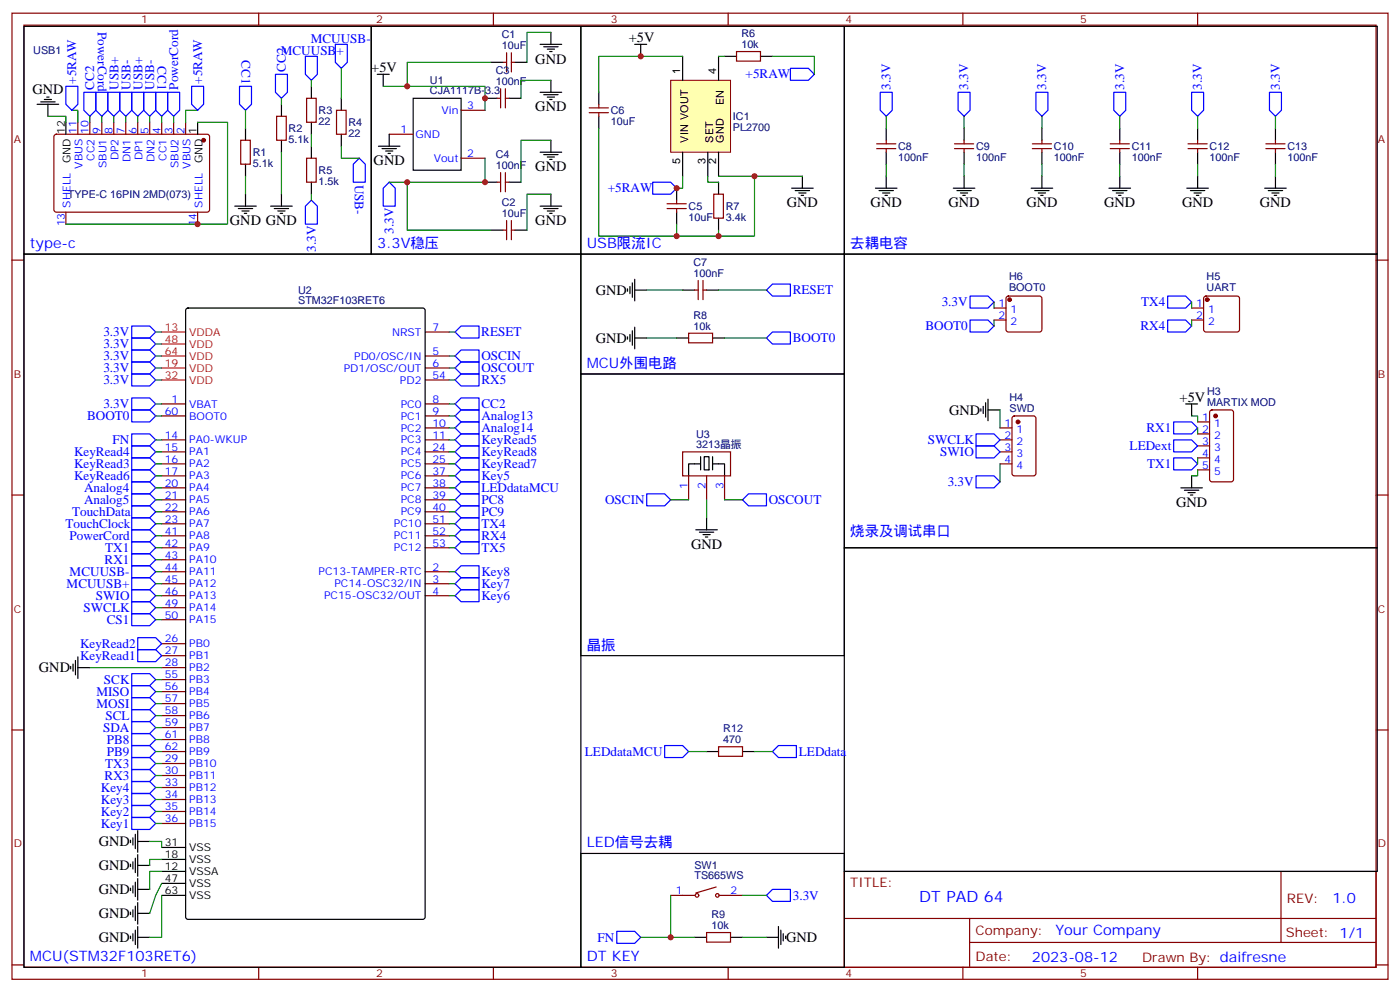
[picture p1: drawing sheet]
<svg xmlns="http://www.w3.org/2000/svg" width="412mm" height="292mm" viewBox="0 0 412 292" stroke-linecap="round" stroke-linejoin="round" font-family="sans-serif">
<g fill="none" stroke="#870000" stroke-width=".35">
<path d="M3.5 3.9h405.4v284.3h-405.4zM7.1 7.4h398.2v277.3h-398.2zM76.2 3.9v3.5M145.3 3.9v3.5M148.2 18.3h1M149.2 15.5v5.7M150.6 15.5v5.7M150.6 18.3h1.1M214.5 3.9v3.5M283.6 3.9v3.5M352.8 3.9v3.5M16.1 39.7l.5-.2 44.7 .1 .4 .6v21.8l-.7 .4h-44.7l-.4-.7v-21.5z"/>
<path d="M22.9 36v3.5M26.5 36v3.5M30 36v3.5M33.5 36v3.5M37 36v3.5M40.6 36v3.5M44.1 36v3.5M47.6 36v3.5M51.2 36v3.5M54.7 36v3.5M81.5 34.2h2.8v7.1h-2.8zM90.3 28.9h2.8v7.1h-2.8z"/>
<path d="M99.1 32.5h2.9v7h-2.9zM114.7 39.5h7M135.8 32.5h7.1M146.4 28.9h1.1M147.5 26.1v5.7M148.9 26.1v5.7M148.9 28.9h1M70.9 41.3h2.8v7h-2.8zM90.3 46.6h2.8v7h-2.8zM135.8 46.6h7.1M146.4 53.6h1.1M147.5 50.8v5.6"/>
<path d="M148.9 50.8v5.6M148.9 53.6h1M3.5 76.6h3.6M19.4 62.4v3.6M58.2 62.4v3.6M148.2 67.7h1M149.2 64.9v5.7M150.6 64.9v5.7M150.6 67.7h1.1M405.3 76.6h3.6M125.2 97.7h7.1M292.8 90.7h3.5"/>
<path d="M292.8 94.2h3.5M296.6 87.3l.4-.2h9.2l.5 .2 .2 .5v9.2l-.2 .5-.5 .2h-9.2l-.5-.2-.2-.5v-9.2zM351 90.7h3.5M351 94.2h3.5M354.8 87.3l.4-.2h9.2l.5 .2 .2 .5v9.2l-.2 .5-.5 .2h-9.2l-.5-.2-.2-.5v-9.2zM47.6 118.9h7.1M125.2 118.9h7.1M125.2 104.8h7.1M125.2 108.3h7.1M125.2 111.8h7.1M47.6 129.5h7.1M47.6 133h7.1"/>
<path d="M47.6 136.5h7.1M47.6 122.4h7.1M125.2 125.9h7.1M125.2 129.5h7.1M125.2 133h7.1M125.2 136.5h7.1M125.2 122.4h7.1M294.6 125.9h3.5M294.6 129.5h3.5M294.6 133h3.5M294.6 136.5h3.5M298.3 122.6l.5-.2h5.6l.7 .4 .1 16.5-.5 .7-5.9 .1-.6-.5-.1-16.5z"/>
<path d="M352.8 124.2h3.5M352.8 127.7h3.5M352.8 131.2h3.5M352.8 134.8h3.5M352.8 138.3h3.5M356.5 120.9l.5-.3h5.7l.6 .5 .1 20-.5 .7h-5.9l-.6-.4-.1-20zM3.5 145.7h3.6M47.6 140.1h7.1M47.6 143.6h7.1M47.6 147.1h7.1M47.6 150.6h7.1M47.6 154.2h7.1"/>
<path d="M47.6 157.7h7.1M125.2 140.1h7.1M125.2 143.6h7.1M125.2 147.1h7.1M125.2 150.6h7.1M125.2 154.2h7.1M125.2 157.7h7.1M405.3 145.7h3.6M47.6 161.2h7.1M47.6 164.7h7.1M47.6 168.3h7.1M47.6 171.8h7.1"/>
<path d="M47.6 175.3h7.1M47.6 178.9h7.1M125.2 161.2h7.1M125.2 168.3h7.1M125.2 171.8h7.1M125.2 175.3h7.1M47.6 182.4h7.1M47.6 189.4h7.1M47.6 196.5h7.1M47.6 193h7.1M3.5 214.8h3.6M47.6 200h7.1"/>
<path d="M47.6 203.6h7.1M47.6 207.1h7.1M47.6 210.6h7.1M47.6 214.1h7.1M47.6 217.7h7.1M405.3 214.8h3.6M47.6 221.2h7.1M47.6 224.7h7.1M47.6 228.2h7.1M47.6 231.8h7.1M47.6 235.3h7.1M47.6 238.8h7.1"/>
<path d="M47.6 242.4h7.1M248.7 256.5h156.6v28.2h-156.6zM377.3 256.5v20.9M248.7 270.3h156.5M285.6 277.4h119.6M285.6 270.3v14.1M3.5 284h3.6M76.2 284.7v3.5M145.3 284.7v3.5M214.5 284.7v3.5M283.6 284.7v3.5M352.8 284.7v3.5"/>
<path d="M405.3 284h3.6"/>
</g>
<g fill="#870000" stroke="#870000" stroke-width=".35">
<circle cx="297.4" cy="88.2" r=".53"/>
<circle cx="355.6" cy="88.2" r=".53"/>
<circle cx="358.1" cy="122.4" r=".53"/>
<circle cx="299.9" cy="124.2" r=".53"/>
<circle cx="60" cy="41.3" r=".53"/>
</g>
<g fill="none" stroke="#00f" stroke-width=".35">
<path d="M90 16.6h3.5v5.3l-1.8 1.7-1.7-1.7zM98.8 13.1h3.5v5.2l-1.8 1.8-1.7-1.8zM19.4 25.4h3.5v5.3l-1.7 1.8-1.8-1.8zM24.7 27.2h3.5v5.3l-1.7 1.7-1.8-1.7zM28.2 27.2h3.5v5.3l-1.7 1.7-1.8-1.7zM31.7 27.2h3.6v5.3l-1.8 1.7-1.8-1.7zM35.3 27.2h3.5v5.3l-1.8 1.7-1.7-1.7zM38.8 27.2h3.5v5.3l-1.7 1.7-1.8-1.7zM42.3 27.2h3.6v5.3l-1.8 1.7-1.8-1.7zM45.9 27.2h3.5v5.3l-1.8 1.7-1.7-1.7zM49.4 27.2h3.5v5.3l-1.7 1.7-1.8-1.7zM56.4 25.4h3.6v5.3l-1.8 1.8-1.8-1.8z"/>
<path d="M70.6 25.4h3.5v5.3l-1.8 1.8-1.7-1.8zM81.1 21.9h3.6v5.3l-1.8 1.7-1.8-1.7zM91.7 58.9l1.8 1.8v5.3h-3.5v-5.3zM104.1 48.3l1.7-1.7 1.8 1.7v5.3h-3.5zM114.7 53.6l1.7 1.8v5.3h-3.5v-5.3zM38.8 99.5h5.3l1.8 1.7-1.8 1.8h-5.3zM38.8 96h5.3l1.8 1.7-1.8 1.8h-5.3zM134.1 97.7l1.7-1.7h5.3v3.5h-5.3zM285.8 87.1h5.2l1.8 1.8-1.8 1.8h-5.2zM285.8 94.2h5.2l1.8 1.8-1.8 1.7h-5.2zM344 87.1h5.2l1.8 1.8-1.8 1.8h-5.2zM344 94.2h5.2l1.8 1.8-1.8 1.7h-5.2z"/>
<path d="M38.8 103h5.3l1.8 1.8-1.8 1.7h-5.3zM38.8 106.5h5.3l1.8 1.8-1.8 1.8h-5.3zM38.8 110.1h5.3l1.8 1.7-1.8 1.8h-5.3zM38.8 117.1h5.3l1.8 1.8-1.8 1.7h-5.3zM134.1 104.8l1.7-1.8h5.3v3.5h-5.3zM134.1 108.3l1.7-1.8h5.3v3.6h-5.3zM134.1 111.8l1.7-1.7h5.3v3.5h-5.3zM134.1 118.9l1.7-1.8h5.3v3.5h-5.3zM38.8 120.6h5.3l1.8 1.8-1.8 1.8h-5.3zM38.8 127.7h5.3l1.8 1.8-1.8 1.7h-5.3zM38.8 131.2h5.3l1.8 1.8-1.8 1.8h-5.3zM38.8 134.8h5.3l1.8 1.7-1.8 1.8h-5.3z"/>
<path d="M38.8 138.3h5.3l1.8 1.8-1.8 1.7h-5.3zM134.1 122.4l1.7-1.8h5.3v3.6h-5.3zM134.1 125.9l1.7-1.7h5.3v3.5h-5.3zM134.1 129.5l1.7-1.8h5.3v3.5h-5.3zM134.1 133l1.7-1.8h5.3v3.6h-5.3zM134.1 136.5l1.7-1.7h5.3v3.5h-5.3zM287.5 127.7h5.3l1.8 1.8-1.8 1.7h-5.3zM287.5 131.2h5.3l1.8 1.8-1.8 1.8h-5.3zM345.7 134.8h5.3l1.8 1.7-1.8 1.8h-5.3zM345.7 124.2h5.3l1.8 1.7-1.8 1.8h-5.3zM345.7 129.5h5.3l1.8 1.7-1.8 1.8h-5.3zM38.8 141.8h5.3l1.8 1.8-1.8 1.7h-5.3z"/>
<path d="M38.8 145.3h5.3l1.8 1.8-1.8 1.8h-5.3zM38.8 148.9h5.3l1.8 1.7-1.8 1.8h-5.3zM38.8 152.4h5.3l1.8 1.8-1.8 1.7h-5.3zM38.8 155.9h5.3l1.8 1.8-1.8 1.8h-5.3zM38.8 159.5h5.3l1.8 1.7-1.8 1.8h-5.3zM134.1 140.1l1.7-1.8h5.3v3.5h-5.3zM134.1 143.6l1.7-1.8h5.3v3.5h-5.3zM134.1 147.1l1.7-1.8h5.3v3.6h-5.3zM134.1 150.6l1.7-1.7h5.3v3.5h-5.3zM134.1 154.2l1.7-1.8h5.3v3.5h-5.3zM134.1 157.7l1.7-1.8h5.3v3.6h-5.3zM287.5 140.1h5.3l1.8 1.7-1.8 1.8h-5.3z"/>
<path d="M38.8 163h5.3l1.8 1.7-1.8 1.8h-5.3zM38.8 166.5h5.3l1.8 1.8-1.8 1.7h-5.3zM38.8 170h5.3l1.8 1.8-1.8 1.8h-5.3zM38.8 173.6h5.3l1.8 1.7-1.8 1.8h-5.3zM38.8 177.1h5.3l1.8 1.8-1.8 1.7h-5.3zM134.1 161.2l1.7-1.7h5.3v3.5h-5.3zM134.1 168.3l1.7-1.8h5.3v3.5h-5.3zM134.1 171.8l1.7-1.8h5.3v3.6h-5.3zM135.8 173.6h5.3v3.5h-5.3l-1.7-1.8zM38.8 180.6h5.3l1.8 1.8-1.8 1.7h-5.3zM38.8 198.3h5.3l1.8 1.7-1.8 1.8h-5.3zM40.6 187.7h5.3l1.7 1.7-1.7 1.8h-5.3z"/>
<path d="M40.6 191.2h5.3l1.7 1.8-1.7 1.7h-5.3zM38.8 201.8h5.3l1.8 1.8-1.8 1.7h-5.3zM38.8 205.3h5.3l1.8 1.8-1.8 1.7h-5.3zM38.8 208.8h5.3l1.8 1.8-1.8 1.8h-5.3zM38.8 212.4h5.3l1.8 1.7-1.8 1.8h-5.3zM38.8 215.9h5.3l1.8 1.8-1.8 1.7h-5.3zM38.8 219.4h5.3l1.8 1.8-1.8 1.8h-5.3zM38.8 223h5.3l1.8 1.7-1.8 1.8h-5.3zM38.8 226.5h5.3l1.8 1.7-1.8 1.8h-5.3zM38.8 230h5.3l1.8 1.8-1.8 1.7h-5.3zM38.8 233.5h5.3l1.8 1.8-1.8 1.8h-5.3zM38.8 237.1h5.3l1.8 1.7-1.8 1.8h-5.3z"/>
<path d="M38.8 240.6h5.3l1.8 1.8-1.8 1.7h-5.3z"/>
</g>
<g fill="none" stroke="#000" stroke-width=".35">
<path d="M7.1 7.8h102.3v67h-102.3zM109.4 7.8h61.7v67h-61.7zM144.6 18.3h3.6M151.7 18.3h3.5M159.1 13.1h6.4M160.2 13.8h4.2M161.2 14.5h2.1M161.9 15.2h.7M162.3 9.5v3.6M10.9 30.7h6.4M12 30h4.2M13.1 29.3h2.1"/>
<path d="M13.8 28.6h.7M14.1 30.7v3.5M19.4 36v3.5M58.2 36v3.5M72.3 37.7v3.6M82.9 30.7v3.5M91.7 25.4v3.5M91.7 36v3.5M100.5 28.9v3.6M100.5 39.5v3.5M111.1 21.9h3.6M112.9 21.9v3.5"/>
<path d="M114.7 39.5v3.5M121.7 28.9h14.1v21.2h-14.1zM142.9 28.9h3.5M149.9 28.9h3.6M159.1 27.2h6.4M160.2 27.9h4.2M161.2 28.6h2.1M161.9 29.3h.7M162.3 23.6v3.6M72.3 48.3v3.6M72.3 57.1v3.6M82.9 41.3v3.5"/>
<path d="M82.9 57.1v3.6M91.7 43v3.6M91.7 53.6v3.5M111.5 43h6.3M112.5 43.7h4.3M113.6 44.4h2.1M114.3 45.2h.7M142.9 53.6h3.5M149.9 53.6h3.6M159.1 44.8h6.4M160.2 45.5h4.2M161.2 46.2h2.1"/>
<path d="M161.9 46.9h.7M162.3 41.3v3.5M162.3 57.1v3.6M7.1 74.8h164v209.9h-164zM69.1 60.7h6.4M70.2 61.4h4.2M71.3 62.1h2.1M72 62.8h.7M79.7 60.7h6.4M80.8 61.4h4.2M81.8 62.1h2.2M82.5 62.8h.8"/>
<path d="M144.6 67.7h3.6M151.7 67.7h3.5M159.1 60.7h6.4M160.2 61.4h4.2M161.2 62.1h2.1M161.9 62.8h.7M54.9 90.9l.5-.2h69.1l.7 .4v178.8l-.4 .6-69.4 .1-.7-.5v-178.7zM289.6 119.6v2.1M290.3 118.5v4.3M291 117.5v6.3M349.2 118.9h3.6M351 118.9v3.5"/>
<path d="M288.9 120.3v.7M291 120.6h3.6M347.8 143.6h6.4M348.9 144.3h4.2M350 145h2.1M350.7 145.7h.7M351 140.1v3.5M20.8 196.1v.7M21.5 195.4v2.2M22.2 194.4v4.2M22.9 196.5h3.6M22.9 193.3v6.4"/>
<path d="M38.5 247.3v.7M38.5 254.4v.7M39.2 246.6v2.1M39.2 253.6v2.2M39.9 245.5v4.3M39.9 252.6v4.2M39.9 259.6v4.3M40.6 254.7h3.5M40.6 244.5v6.3M40.6 251.5v6.4M40.6 258.6v6.3M40.6 247.6h3.5"/>
<path d="M47.6 249.4h7.1M47.6 252.9h7.1M47.6 256.5h7.1M47.6 260h7.1M38.5 261.4v.7M38.5 268.5v.7M38.5 275.5v.7M39.2 260.7v2.1M39.2 267.8v2.1M39.2 274.8v2.1M39.9 266.7v4.2M39.9 273.8v4.2"/>
<path d="M40.6 265.6v6.4M40.6 272.7v6.3M40.6 261.8h3.5M40.6 268.8h3.5M40.6 275.9h3.5M47.6 263.5h7.1"/>
</g>
<g fill="none" stroke="#008700" stroke-width=".35">
<path d="M144.6 18.3h-24.7v7.1M162.3 9.5h-7.1v8.8M14.1 34.2h5.3v1.8M21.2 32.5h1.7v3.5M26.5 34.2v1.8M30 34.2v1.8M33.5 34.2v1.8M37 34.2v1.8M40.6 34.2v1.8M44.1 34.2v1.8M47.6 34.2v1.8M51.2 34.2v1.8"/>
<path d="M58.2 36h8.8v30h-47.6M58.2 32.5h-3.5v3.5M72.3 32.5v5.2M82.9 28.9v1.8M91.7 23.6v1.8M91.7 39.5v3.5M100.5 20.1v8.8M112.9 25.4h30v7.1M162.3 23.6h-8.8v5.3M72.3 51.9v5.2M82.9 44.8v12.3M91.7 57.1v1.8"/>
<path d="M100.5 43v3.6h5.3M119.9 53.6v14.1h24.7M142.9 46.6v7h-28.2M162.3 41.3h-8.8v12.3M162.3 57.1h-7.1v10.6M45.9 97.7h1.7M132.3 97.7h1.8M292.8 88.9v1.8M292.8 94.2v1.8M351 88.9v1.8M351 94.2v1.8M45.9 104.8h1.7"/>
<path d="M45.9 101.2h1.7M45.9 108.3h1.7M45.9 111.8h1.7M45.9 118.9h1.7M132.3 104.8h1.8M132.3 108.3h1.8M132.3 111.8h1.8M132.3 118.9h1.8M45.9 122.4h1.7M45.9 129.5h1.7M45.9 133h1.7M45.9 136.5h1.7"/>
<path d="M132.3 122.4h1.8M132.3 129.5h1.8M132.3 133h1.8M132.3 136.5h1.8M132.3 125.9h1.8M294.6 120.6v5.3M294.6 136.5v5.3M351 122.4h1.8v1.8M352.8 138.3v1.8h-1.8M352.8 125.9v1.8M352.8 134.8v1.7M45.9 140.1h1.7"/>
<path d="M45.9 143.6h1.7M45.9 147.1h1.7M45.9 150.6h1.7M45.9 154.2h1.7M45.9 157.7h1.7M132.3 140.1h1.8M132.3 143.6h1.8M132.3 147.1h1.8M132.3 150.6h1.8M132.3 154.2h1.8M132.3 157.7h1.8M45.9 161.2h1.7"/>
<path d="M45.9 164.7h1.7M45.9 168.3h1.7M45.9 171.8h1.7M45.9 175.3h1.7M45.9 178.9h1.7M132.3 161.2h1.8M132.3 168.3h1.8M132.3 171.8h1.8M132.3 175.3h1.8M26.5 196.5h21.1M45.9 182.4h1.7M45.9 200h1.7"/>
<path d="M45.9 203.6h1.7M45.9 207.1h1.7M45.9 210.6h1.7M45.9 214.1h1.7M45.9 217.7h1.7M45.9 221.2h1.7M45.9 224.7h1.7M45.9 228.2h1.7M45.9 231.8h1.7M45.9 235.3h1.7M45.9 238.8h1.7M44.1 247.6h3.5v1.8"/>
<path d="M45.9 242.4h1.7M47.6 252.9h-3.5v1.8M47.6 256.5h-3.5v5.3M47.6 260l-1.7 3.5-1.8 5.3M47.6 263.5v12.4h-3.5"/>
</g>
<path d="M47.6 97.7h7.1M47.6 101.2h7.1M47.6 104.8h7.1M47.6 108.3h7.1M47.6 111.8h7.1" fill="none" stroke="#f00" stroke-width=".35"/>
<path d="M197.6 23.6h17.6v21.2h-17.6z" fill="#ffffb0" stroke="#800000" stroke-width=".29"/>
<g fill="none" stroke="#000" stroke-width=".35">
<path d="M171.1 7.8h77.6v67h-77.6zM187 13.1h3.5M188.7 13.1v3.5M201.1 16.6v7M211.7 16.6v7M213.4 16.6h3.6M224 16.6h3.5M248.7 7.8h157v67h-157zM176.4 27.2v3.5M176.4 34.2v3.5M261.1 37.7v3.6M284 37.7v3.6"/>
<path d="M306.9 37.7v3.6M329.8 37.7v3.6M352.8 37.7v3.6M375.7 37.7v3.6M199.3 55.4v3.5M201.1 44.8v7.1M208.5 44.8v7.1M211.7 44.8v7.1M211.7 53.6v3.5M233.2 55.4h6.3M234.2 56.1h4.3M235.3 56.8h2.1"/>
<path d="M236 57.5h.7M236.4 51.9v3.5M257.9 55.4h6.3M258.9 56.1h4.3M260 56.8h2.1M260.7 57.5h.7M261.1 44.8v3.5M261.1 51.9v3.5M280.8 55.4h6.4M281.9 56.1h4.2M282.9 56.8h2.1M283.6 57.5h.7"/>
<path d="M284 44.8v3.5M284 51.9v3.5M303.7 55.4h6.4M304.8 56.1h4.2M305.9 56.8h2.1M306.6 57.5h.7M306.9 44.8v3.5M306.9 51.9v3.5M326.7 55.4h6.3M327.7 56.1h4.3M328.8 56.8h2.1M329.5 57.5h.7"/>
<path d="M329.8 44.8v3.5M329.8 51.9v3.5M349.6 55.4h6.4M350.7 56.1h4.2M351.7 56.8h2.1M352.4 57.5h.7M352.8 44.8v3.5M352.8 51.9v3.5M372.5 55.4h6.4M373.6 56.1h4.2M374.6 56.8h2.2M375.4 57.5h.7"/>
<path d="M375.7 44.8v3.5M375.7 51.9v3.5M171.1 74.8h77.6v35.3h-77.6zM199.3 62.4v3.6M211.7 64.2v3.5M248.7 74.8h157v86.4h-157zM184.9 85v.7M184.9 99.1v.7M185.6 84.3v2.1M185.6 98.4v2.1M186.3 83.3v4.2M186.3 97.4v4.2"/>
<path d="M187 85.4h3.5M187 99.5h3.5M187 82.2v6.3M187 96.3v6.4M199.3 99.5h3.5M201.1 85.4h3.5M208.1 85.4h3.6M209.9 99.5h3.5M171.1 110.1h77.6v82.9h-77.6zM206.4 136.5h-3.6v3.6M206.4 134.4v3.9M207.4 134.4h1.4v3.9h-1.4z"/>
<path d="M209.9 136.5h3.5v3.6M209.9 134.4v3.9M205 155.9h6.3M206 156.6h4.3M207.1 157.3h2.1M207.8 158h.7M208.1 152.4v3.5M248.7 161.2h157v95.3h-157zM208.1 221.2h3.6M218.7 221.2h3.5M171.1 251.2h77.6v33.5h-77.6zM204.6 275.9h3.5"/>
<path d="M215.2 275.9h3.5M225.8 275.9h3.5M229.3 272.7v6.3M230 273.8v4.2M230.7 274.8v2.1M231.4 275.5v.7"/>
</g>
<g fill="none" stroke="#008700" stroke-width=".35">
<path d="M201.1 16.6h-24.7v10.6M211.7 16.6h1.7M227.5 16.6h12.4v5.3M176.4 37.7v31.8h45.8v-17.6M261.1 34.2v3.5M284 34.2v3.5M306.9 34.2v3.5M329.8 34.2v3.5M352.8 34.2v3.5M375.7 34.2v3.5M201.1 51.9v3.5h-1.8M208.5 51.9v1.7h3.2"/>
<path d="M211.7 51.9h24.7M261.1 48.3v3.6M284 48.3v3.6M306.9 48.3v3.6M329.8 48.3v3.6M352.8 48.3v3.6M375.7 48.3v3.6M199.3 66v3.5M211.7 67.7v1.8M190.5 85.4h10.6M190.5 99.5h8.8M211.7 85.4h14.1"/>
<path d="M213.4 99.5h12.4M197.6 147.1h5.2M208.1 147.1v5.3M213.4 147.1h5.3M202.8 221.2h5.3M222.2 221.2h5.3M188.7 275.9h15.9M197.6 263.5v12.4M218.7 275.9h7.1M218.7 263.5h7.1"/>
</g>
<g fill="none" stroke="#870000" stroke-width=".35">
<path d="M217 15.2h7v2.8h-7zM173.6 33.2h5.6M173.6 31.8h5.6M176.4 30.7v1.1M176.4 33.2v1M196.5 60h5.6M199.3 58.9v1.1M210.3 57.1h2.8v7.1h-2.8zM258.2 43.7h5.7M258.2 42.3h5.7M261.1 41.3v1M261.1 43.7v1.1"/>
<path d="M281.2 43.7h5.6M281.2 42.3h5.6M284 41.3v1M284 43.7v1.1M304.1 43.7h5.6M304.1 42.3h5.6M306.9 41.3v1M306.9 43.7v1.1M327 43.7h5.7M327 42.3h5.7M329.8 41.3v1M329.8 43.7v1.1"/>
<path d="M350 43.7h5.6M350 42.3h5.6M352.8 41.3v1M352.8 43.7v1.1M372.9 43.7h5.6M372.9 42.3h5.6M375.7 41.3v1M375.7 43.7v1.1M196.5 61.4h5.6M199.3 61.4v1M202.8 98.1h7.1v2.8h-7.1zM204.6 85.4h1.1"/>
<path d="M205.7 82.5v5.7M207.1 82.5v5.7M207.1 85.4h1M201.1 133h14.1v7.1h-14.1zM202.8 140.1v7M208.1 140.1v7M213.4 140.1v7M211.7 219.8h7v2.8h-7zM197.6 263.5h7M208.1 274.5h7.1v2.8h-7.1zM211 261.1l-6 1.7M212 263.5h6.7"/>
<circle cx="205.3" cy="263.5" r=".53"/>
<circle cx="211.3" cy="263.5" r=".53"/>
</g>
<g fill="none" stroke="#00f" stroke-width=".35">
<path d="M232.8 20.1h5.3l1.8 1.8-1.8 1.7h-5.3zM259.3 27.2h3.5v5.3l-1.7 1.7-1.8-1.7zM282.2 27.2h3.6v5.3l-1.8 1.7-1.8-1.7zM305.2 27.2h3.5v5.3l-1.8 1.7-1.7-1.7zM328.1 27.2h3.5v5.3l-1.8 1.7-1.7-1.7zM351 27.2h3.5v5.3l-1.7 1.7-1.8-1.7zM373.9 27.2h3.6v5.3l-1.8 1.7-1.8-1.7zM192.3 53.6h5.3l1.7 1.8-1.7 1.7h-5.3zM225.8 85.4l1.7-1.8h5.3v3.5h-5.3zM225.8 99.5l1.7-1.8h5.3v3.5h-5.3zM190.5 145.3h5.3l1.8 1.8-1.8 1.8h-5.3zM218.7 147.1l1.8-1.8h5.3v3.6h-5.3z"/>
<path d="M195.8 219.4h5.3l1.7 1.8-1.7 1.8h-5.3zM227.5 221.2l1.8-1.8h5.3v3.6h-5.3zM181.7 274.1h5.3l1.7 1.8-1.7 1.7h-5.3zM225.8 263.5l1.7-1.7h5.3v3.5h-5.3z"/>
</g>
<g fill="#c00">
<circle cx="58.2" cy="66" r=".88"/>
<circle cx="119.9" cy="53.6" r=".88"/>
<circle cx="119.9" cy="25.4" r=".88"/>
<circle cx="142.9" cy="28.9" r=".88"/>
<circle cx="142.9" cy="53.6" r=".88"/>
<circle cx="188.7" cy="16.6" r=".88"/>
<circle cx="222.3" cy="51.9" r=".88"/>
<circle cx="199.3" cy="55.4" r=".88"/>
<circle cx="199.3" cy="69.5" r=".88"/>
<circle cx="211.7" cy="69.5" r=".88"/>
<circle cx="197.6" cy="275.9" r=".88"/>
</g>
<text font-size="4.6" fill="#00f" x="270.8" y="265.5">DT PAD 64</text>
<g font-size="4.2">
<text x="185.2" y="12.3">+5V</text>
<text x="109.4" y="21.2">+5V</text>
<text x="157.7" y="18.7">GND</text>
<text x="9.5" y="27.6">GND</text>
<text x="157.7" y="32.8">GND</text>
<text x="110.1" y="48.7">GND</text>
<text x="157.7" y="50.4">GND</text>
<text x="231.8" y="61">GND</text>
<text x="256.5" y="61">GND</text>
<text x="279.4" y="61">GND</text>
<text x="302.3" y="61">GND</text>
<text x="325.3" y="61">GND</text>
<text x="348.2" y="61">GND</text>
<text x="371.1" y="61">GND</text>
<text x="67.7" y="66.3">GND GND</text>
<text x="157.7" y="66.3">GND</text>
<text x="175.5" y="86.8">GND</text>
<text x="175.5" y="100.9">GND</text>
<text x="347.5" y="118.2">+5V</text>
<text x="279.6" y="122">GND</text>
<text x="346.4" y="149.2">GND</text>
<text x="203.6" y="161.6">GND</text>
<text x="11.5" y="197.9">GND</text>
<text x="29.1" y="249">GND</text>
<text x="29.1" y="256.1">GND</text>
<text x="29.1" y="263.2">GND</text>
<text x="29.1" y="270.2">GND</text>
<text x="29.1" y="277.3">GND</text>
<text x="231.6" y="277.3">GND</text>
</g>
<g font-size="4.2" fill="#00f">
<text x="8.8" y="73">type-c</text>
<text x="111.1" y="73">3.3V稳压</text>
<text x="172.9" y="73">USB限流IC</text>
<text x="250.5" y="73">去耦电容</text>
<text x="172.9" y="108.3">MCU外围电路</text>
<text x="250.5" y="157.7">烧录及调试串口</text>
<text x="172.9" y="191.2">晶振</text>
<text x="172.9" y="249.4">LED信号去耦</text>
<text x="392.5" y="265.7">1.0</text>
<text x="310.9" y="275.3">Your Company</text>
<text x="8.8" y="282.9">MCU(STM32F103RET6)</text>
<text x="172.9" y="282.9">DT KEY</text>
<text x="304" y="283.1">2023-08-12</text>
</g>
<g font-size="3.9" fill="#00f">
<text x="28.8" y="9.4" transform="rotate(90 28.8 9.4)">PowerCord</text>
<text x="71.1" y="17.8" transform="rotate(90 71.1 17.8)">CC1</text>
<text x="82.7" y="16.1">MCUUSB+</text>
<text x="91.5" y="12.6">MCUUSB-</text>
<text x="46.4" y="19.6" transform="rotate(90 46.4 19.6)">CC1</text>
<text x="84.2" y="21.2" transform="rotate(-90 84.2 21.2)">CC2</text>
<text x="219.6" y="23.1">+5RAW</text>
<text x="22.5" y="24.7" transform="rotate(-90 22.5 24.7)">+5RAW</text>
<text x="27.8" y="26.4" transform="rotate(-90 27.8 26.4)">CC2</text>
<text x="34.9" y="26.4" transform="rotate(-90 34.9 26.4)">USB+</text>
<text x="38.4" y="26.4" transform="rotate(-90 38.4 26.4)">USB-</text>
<text x="41.9" y="26.4" transform="rotate(-90 41.9 26.4)">USB+</text>
<text x="45.5" y="26.4" transform="rotate(-90 45.5 26.4)">USB-</text>
<text x="52.5" y="26.4" transform="rotate(-90 52.5 26.4)">PowerCord</text>
<text x="59.5" y="24.7" transform="rotate(-90 59.5 24.7)">+5RAW</text>
<text x="262.3" y="26.4" transform="rotate(-90 262.3 26.4)">3.3V</text>
<text x="285.2" y="26.4" transform="rotate(-90 285.2 26.4)">3.3V</text>
<text x="308.2" y="26.4" transform="rotate(-90 308.2 26.4)">3.3V</text>
<text x="331.1" y="26.4" transform="rotate(-90 331.1 26.4)">3.3V</text>
<text x="354" y="26.4" transform="rotate(-90 354 26.4)">3.3V</text>
<text x="377" y="26.4" transform="rotate(-90 377 26.4)">3.3V</text>
<text x="104.6" y="54.3" transform="rotate(90 104.6 54.3)">USB-</text>
<text x="179.1" y="56.6">+5RAW</text>
<text x="115.9" y="68.8" transform="rotate(-90 115.9 68.8)">3.3V</text>
<text x="93" y="74.1" transform="rotate(-90 93 74.1)">3.3V</text>
<text x="233.5" y="86.7">RESET</text>
<text x="277.4" y="90.1">3.3V</text>
<text x="336.2" y="90.1">TX4</text>
<text x="30.5" y="98.9">3.3V</text>
<text x="141.8" y="99">RESET</text>
<text x="233.5" y="100.8">BOOT0</text>
<text x="272.6" y="97.2">BOOT0</text>
<text x="336" y="97.2">RX4</text>
<text x="30.5" y="105.9">3.3V</text>
<text x="30.5" y="102.4">3.3V</text>
<text x="141.8" y="106.1">OSCIN</text>
<text x="30.5" y="109.5">3.3V</text>
<text x="30.5" y="113">3.3V</text>
<text x="141.8" y="109.6">OSCOUT</text>
<text x="141.8" y="113.1">RX5</text>
<text x="25.6" y="123.6">BOOT0</text>
<text x="30.5" y="120.1">3.3V</text>
<text x="141.8" y="120.2">CC2</text>
<text x="141.8" y="123.7">Analog13</text>
<text x="33.2" y="130.7">FN</text>
<text x="141.8" y="130.8">KeyRead5</text>
<text x="141.8" y="127.2">Analog14</text>
<text x="273.3" y="130.7">SWCLK</text>
<text x="337.7" y="127.2">RX1</text>
<text x="21.8" y="134.2">KeyRead4</text>
<text x="21.8" y="137.8">KeyRead3</text>
<text x="141.8" y="134.3">KeyRead8</text>
<text x="141.8" y="137.8">KeyRead7</text>
<text x="277" y="134.2">SWIO</text>
<text x="332.8" y="132.5">LEDext</text>
<text x="337.9" y="137.8">TX1</text>
<text x="21.8" y="141.3">KeyRead6</text>
<text x="141.8" y="141.3">Key5</text>
<text x="279.2" y="143">3.3V</text>
<text x="24.8" y="144.8">Analog4</text>
<text x="24.8" y="148.4">Analog5</text>
<text x="141.8" y="144.9">LEDdataMCU</text>
<text x="141.8" y="148.4">PC8</text>
<text x="178.2" y="148.4">OSCIN</text>
<text x="226.4" y="148.4">OSCOUT</text>
<text x="19.3" y="155.4">TouchClock</text>
<text x="21.2" y="151.9">TouchData</text>
<text x="141.8" y="151.9">PC9</text>
<text x="141.8" y="155.5">TX4</text>
<text x="20.5" y="158.9">PowerCord</text>
<text x="141.8" y="159">RX4</text>
<text x="30.8" y="166">RX1</text>
<text x="31" y="162.5">TX1</text>
<text x="141.8" y="162.5">TX5</text>
<text x="19.6" y="173">MCUUSB+</text>
<text x="20.5" y="169.5">MCUUSB-</text>
<text x="141.8" y="169.6">Key8</text>
<text x="141.8" y="173.1">Key7</text>
<text x="28.2" y="176.6">SWIO</text>
<text x="141.8" y="176.6">Key6</text>
<text x="24.6" y="180.1">SWCLK</text>
<text x="31.5" y="183.6">CS1</text>
<text x="23.6" y="190.7">KeyRead2</text>
<text x="23.6" y="194.2">KeyRead1</text>
<text x="30.6" y="201.3">SCK</text>
<text x="28.4" y="204.8">MISO</text>
<text x="28.4" y="208.4">MOSI</text>
<text x="30.4" y="215.4">SDA</text>
<text x="31" y="211.9">SCL</text>
<text x="31.5" y="218.9">PB8</text>
<text x="31" y="226">TX3</text>
<text x="31.5" y="222.5">PB9</text>
<text x="172.3" y="222.4">LEDdataMCU</text>
<text x="235.3" y="222.6">LEDdata</text>
<text x="29.7" y="233">Key4</text>
<text x="30.8" y="229.5">RX3</text>
<text x="29.7" y="236.5">Key3</text>
<text x="29.7" y="240.1">Key2</text>
<text x="29.7" y="243.6">Key1</text>
<text x="233.6" y="264.8">3.3V</text>
<text x="176" y="277.1">FN</text>
</g>
<g font-size="3.9" fill="#800">
<text x="250.5" y="261.1">TITLE:</text>
<text x="379.1" y="265.7">REV:</text>
<text x="287.4" y="275.3">Company:</text>
<text x="378.7" y="275.9">Sheet: 1/1</text>
<text x="287.4" y="282.9">Date:</text>
<text x="336.4" y="283">Drawn By: daifresne</text>
</g>
<g font-size="3.2" fill="#800">
<text x="41.6" y="6.9">1</text>
<text x="110.8" y="6.9">2</text>
<text x="179.9" y="6.9">3</text>
<text x="249.1" y="6.9">4</text>
<text x="318.2" y="6.9">5</text>
<text x="4.1" y="42">A</text>
<text x="405.9" y="42">A</text>
<text x="4.1" y="111.1">B</text>
<text x="405.9" y="111.1">B</text>
<text x="4.1" y="180.3">C</text>
<text x="405.9" y="180.3">C</text>
<text x="4.1" y="249.4">D</text>
<text x="405.9" y="249.4">D</text>
<text x="41.6" y="287.7">1</text>
<text x="110.8" y="287.7">2</text>
<text x="179.9" y="287.7">3</text>
<text x="249.1" y="287.7">4</text>
<text x="318.2" y="287.7">5</text>
</g>
<g font-size="3.2" fill="#000080">
<text x="147.8" y="11.3">C1</text>
<text x="218.4" y="11">R6</text>
<text x="9.8" y="15.9">USB1</text>
<text x="147.8" y="14.5">10uF</text>
<text x="218.4" y="14.1">10k</text>
<text x="146.1" y="21.9">C3</text>
<text x="126.6" y="27.8">CJA1117B-3.3</text>
<text x="126.6" y="24.6">U1</text>
<text x="146.1" y="25">100nF</text>
<text x="93.8" y="33.6">R3</text>
<text x="179.9" y="33.6">C6</text>
<text x="215.9" y="35.4">IC1</text>
<text x="85" y="38.9">R2</text>
<text x="93.8" y="36.7">22</text>
<text x="102.7" y="40.3">22</text>
<text x="102.7" y="37.1">R4</text>
<text x="179.9" y="36.8">10uF</text>
<text x="215.9" y="38.5">PL2700</text>
<text x="74.4" y="45.9">R1</text>
<text x="85" y="42">5.1k</text>
<text x="146.1" y="46.6">C4</text>
<text x="264.6" y="47.3">100nF</text>
<text x="264.6" y="44.2">C8</text>
<text x="287.5" y="47.3">100nF</text>
<text x="287.5" y="44.2">C9</text>
<text x="310.4" y="47.3">100nF</text>
<text x="310.4" y="44.2">C10</text>
<text x="333.4" y="47.3">100nF</text>
<text x="333.4" y="44.2">C11</text>
<text x="356.3" y="47.3">100nF</text>
<text x="356.3" y="44.2">C12</text>
<text x="379.2" y="47.3">100nF</text>
<text x="379.2" y="44.2">C13</text>
<text x="74.4" y="49.1">5.1k</text>
<text x="93.8" y="51.2">R5</text>
<text x="146.1" y="49.7">100nF</text>
<text x="20" y="58.3">TYPE-C 16PIN 2MD(073)</text>
<text x="93.8" y="54.4">1.5k</text>
<text x="147.8" y="63.9">10uF</text>
<text x="147.8" y="60.7">C2</text>
<text x="202.8" y="65">10uF</text>
<text x="202.9" y="61.8">C5</text>
<text x="213.8" y="65">3.4k</text>
<text x="213.8" y="61.9">R7</text>
<text x="204.3" y="81.5">100nF</text>
<text x="204.3" y="78.3">C7</text>
<text x="297.2" y="82.4">H6</text>
<text x="355.4" y="82.4">H5</text>
<text x="87.8" y="89.6">STM32F103RET6</text>
<text x="87.8" y="86.5">U2</text>
<text x="297.2" y="85.8">BOOT0</text>
<text x="355.4" y="85.8">UART</text>
<text x="204.3" y="93.9">R8</text>
<text x="204.3" y="97">10k</text>
<text x="297.4" y="118.1">H4</text>
<text x="355.6" y="119.5">MARTIX MOD</text>
<text x="355.6" y="116.3">H3</text>
<text x="297.4" y="121.2">SWD</text>
<text x="205.1" y="131.9">3213晶振</text>
<text x="205.1" y="128.8">U3</text>
<text x="213.1" y="215.5">R12</text>
<text x="213.1" y="218.7">470</text>
<text x="204.6" y="255.6">SW1</text>
<text x="204.6" y="258.8">TS665WS</text>
<text x="209.6" y="273.4">10k</text>
<text x="209.6" y="270.3">R9</text>
</g>
<g font-size="3.2">
<text x="200.4" y="21.9" transform="rotate(-90 200.4 21.9)">1</text>
<text x="211" y="21.9" transform="rotate(-90 211 21.9)">4</text>
<text x="213.3" y="30.9" transform="rotate(-90 213.3 30.9)">EN</text>
<text x="19" y="39.3" transform="rotate(-90 19 39.3)">12</text>
<text x="57.9" y="39.3" transform="rotate(-90 57.9 39.3)">1</text>
<text x="202.7" y="42" transform="rotate(-90 202.7 42)">VIN VOUT</text>
<text x="210.1" y="42" transform="rotate(-90 210.1 42)">SET</text>
<text x="213.3" y="42" transform="rotate(-90 213.3 42)">GND</text>
<text x="20.8" y="48.1" transform="rotate(-90 20.8 48.1)">GND</text>
<text x="59.6" y="48.1" transform="rotate(-90 59.6 48.1)">GND</text>
<text x="200.4" y="48.3" transform="rotate(-90 200.4 48.3)">5</text>
<text x="207.8" y="48.3" transform="rotate(-90 207.8 48.3)">3</text>
<text x="211" y="48.3" transform="rotate(-90 211 48.3)">2</text>
<text x="48.5" y="249.1">31</text>
<text x="55.7" y="250.5">VSS</text>
<text x="48.5" y="252.6">18</text>
<text x="48.5" y="256.1">12</text>
<text x="55.7" y="254">VSS</text>
<text x="55.7" y="257.5">VSSA</text>
<text x="48.5" y="259.6">47</text>
<text x="48.5" y="263.2">63</text>
<text x="55.7" y="261.1">VSS</text>
<text x="55.7" y="264.6">VSS</text>
</g>
<g font-size="3.2" fill="#00f">
<text x="130.1" y="33.5">Vin</text>
<text x="137.6" y="32.1">3</text>
<text x="22.6" y="39.3" transform="rotate(-90 22.6 39.3)">11</text>
<text x="26.1" y="39.3" transform="rotate(-90 26.1 39.3)">10</text>
<text x="29.6" y="39.3" transform="rotate(-90 29.6 39.3)">9</text>
<text x="33.2" y="39.3" transform="rotate(-90 33.2 39.3)">8</text>
<text x="36.7" y="39.3" transform="rotate(-90 36.7 39.3)">7</text>
<text x="40.2" y="39.3" transform="rotate(-90 40.2 39.3)">6</text>
<text x="43.7" y="39.3" transform="rotate(-90 43.7 39.3)">5</text>
<text x="47.3" y="39.3" transform="rotate(-90 47.3 39.3)">4</text>
<text x="50.8" y="39.3" transform="rotate(-90 50.8 39.3)">3</text>
<text x="54.3" y="39.3" transform="rotate(-90 54.3 39.3)">2</text>
<text x="117.9" y="39.2">1</text>
<text x="122.4" y="40.6">GND</text>
<text x="27.9" y="47.3" transform="rotate(-90 27.9 47.3)">CC2</text>
<text x="34.9" y="47.2" transform="rotate(-90 34.9 47.2)">DP2</text>
<text x="38.5" y="47.7" transform="rotate(-90 38.5 47.7)">DN1</text>
<text x="42" y="47.2" transform="rotate(-90 42 47.2)">DP1</text>
<text x="45.5" y="47.7" transform="rotate(-90 45.5 47.7)">DN2</text>
<text x="49" y="47.3" transform="rotate(-90 49 47.3)">CC1</text>
<text x="127.8" y="47.6">Vout</text>
<text x="137.6" y="46.2">2</text>
<text x="24.3" y="49.6" transform="rotate(-90 24.3 49.6)">VBUS</text>
<text x="31.4" y="49.5" transform="rotate(-90 31.4 49.5)">SBU1</text>
<text x="52.6" y="49.5" transform="rotate(-90 52.6 49.5)">SBU2</text>
<text x="56.1" y="49.6" transform="rotate(-90 56.1 49.6)">VBUS</text>
<text x="20.8" y="61.1" transform="rotate(-90 20.8 61.1)">SHELL</text>
<text x="59.6" y="61.1" transform="rotate(-90 59.6 61.1)">SHELL</text>
<text x="19" y="66.7" transform="rotate(-90 19 66.7)">13</text>
<text x="57.9" y="66.7" transform="rotate(-90 57.9 66.7)">14</text>
<text x="294.1" y="90.3">1</text>
<text x="294.1" y="93.8">2</text>
<text x="297.6" y="92.1">1</text>
<text x="297.6" y="95.6">2</text>
<text x="352.3" y="90.3">1</text>
<text x="352.3" y="93.8">2</text>
<text x="355.8" y="92.1">1</text>
<text x="355.8" y="95.6">2</text>
<text x="115.5" y="98.8">NRST</text>
<text x="127.4" y="97.4">7</text>
<text x="104.3" y="105.8">PD0/OSC/IN</text>
<text x="127.4" y="104.4">5</text>
<text x="127.4" y="107.9">6</text>
<text x="101.3" y="109.4">PD1/OSC/OUT</text>
<text x="117.8" y="112.9">PD2</text>
<text x="127.4" y="111.5">54</text>
<text x="50.5" y="118.5">1</text>
<text x="55.7" y="119.9">VBAT</text>
<text x="118" y="119.9">PC0</text>
<text x="127.4" y="118.5">8</text>
<text x="48.5" y="122.1">60</text>
<text x="55.7" y="123.5">BOOT0</text>
<text x="118" y="123.5">PC1</text>
<text x="127.4" y="122.1">9</text>
<text x="127.4" y="125.6">10</text>
<text x="295.9" y="125.6">1</text>
<text x="354.1" y="123.8">1</text>
<text x="357.6" y="125.6">1</text>
<text x="48.5" y="129.1">14</text>
<text x="55.7" y="130.5">PA0-WKUP</text>
<text x="118" y="127">PC2</text>
<text x="118" y="130.5">PC3</text>
<text x="127.4" y="129.1">11</text>
<text x="295.9" y="129.1">2</text>
<text x="299.4" y="127.4">1</text>
<text x="299.4" y="130.9">2</text>
<text x="354.1" y="127.4">2</text>
<text x="354.1" y="130.9">3</text>
<text x="357.6" y="129.1">2</text>
<text x="48.5" y="132.6">15</text>
<text x="48.5" y="136.2">16</text>
<text x="55.7" y="134.1">PA1</text>
<text x="55.7" y="137.6">PA2</text>
<text x="118" y="134.1">PC4</text>
<text x="118" y="137.6">PC5</text>
<text x="127.4" y="132.6">24</text>
<text x="127.4" y="136.2">25</text>
<text x="295.9" y="132.6">3</text>
<text x="295.9" y="136.2">4</text>
<text x="299.4" y="134.4">3</text>
<text x="299.4" y="137.9">4</text>
<text x="354.1" y="134.4">4</text>
<text x="354.1" y="137.9">5</text>
<text x="357.6" y="132.6">3</text>
<text x="357.6" y="136.2">4</text>
<text x="48.5" y="139.7">17</text>
<text x="48.5" y="143.2">20</text>
<text x="55.7" y="141.1">PA3</text>
<text x="118" y="141.1">PC6</text>
<text x="127.4" y="139.7">37</text>
<text x="127.4" y="143.2">38</text>
<text x="202.5" y="143.8" transform="rotate(-90 202.5 143.8)">1</text>
<text x="207.8" y="143.8" transform="rotate(-90 207.8 143.8)">2</text>
<text x="213.1" y="143.8" transform="rotate(-90 213.1 143.8)">3</text>
<text x="357.6" y="139.7">5</text>
<text x="48.5" y="146.8">21</text>
<text x="55.7" y="144.6">PA4</text>
<text x="55.7" y="148.2">PA5</text>
<text x="118" y="144.6">PC7</text>
<text x="118" y="148.2">PC8</text>
<text x="127.4" y="146.8">39</text>
<text x="48.5" y="150.3">22</text>
<text x="48.5" y="153.8">23</text>
<text x="55.7" y="151.7">PA6</text>
<text x="55.7" y="155.2">PA7</text>
<text x="116" y="155.2">PC10</text>
<text x="118" y="151.7">PC9</text>
<text x="127.4" y="150.3">40</text>
<text x="127.4" y="153.8">51</text>
<text x="48.5" y="157.3">41</text>
<text x="48.5" y="160.9">42</text>
<text x="55.7" y="158.7">PA8</text>
<text x="116" y="158.7">PC11</text>
<text x="127.4" y="157.3">52</text>
<text x="127.4" y="160.9">53</text>
<text x="48.5" y="164.4">43</text>
<text x="48.5" y="167.9">44</text>
<text x="55.7" y="162.3">PA9</text>
<text x="55.7" y="165.8">PA10</text>
<text x="116" y="162.3">PC12</text>
<text x="127.4" y="167.9">2</text>
<text x="48.5" y="171.4">45</text>
<text x="55.7" y="169.3">PA11</text>
<text x="55.7" y="172.9">PA12</text>
<text x="93.8" y="169.3">PC13-TAMPER-RTC</text>
<text x="98.5" y="172.9">PC14-OSC32/IN</text>
<text x="127.4" y="171.4">3</text>
<text x="48.5" y="175">46</text>
<text x="48.5" y="178.5">49</text>
<text x="55.7" y="176.4">PA13</text>
<text x="55.7" y="179.9">PA14</text>
<text x="95.4" y="176.4">PC15-OSC32/OUT</text>
<text x="127.4" y="175">4</text>
<text x="48.5" y="182">50</text>
<text x="55.7" y="183.4">PA15</text>
<text x="48.5" y="189.1">26</text>
<text x="55.7" y="190.5">PB0</text>
<text x="48.5" y="196.1">28</text>
<text x="48.5" y="192.6">27</text>
<text x="55.7" y="197.6">PB2</text>
<text x="55.7" y="194">PB1</text>
<text x="48.5" y="199.7">55</text>
<text x="48.5" y="203.2">56</text>
<text x="55.7" y="201.1">PB3</text>
<text x="48.5" y="206.7">57</text>
<text x="55.7" y="204.6">PB4</text>
<text x="55.7" y="208.1">PB5</text>
<text x="48.5" y="210.3">58</text>
<text x="48.5" y="213.8">59</text>
<text x="55.7" y="211.7">PB6</text>
<text x="55.7" y="215.2">PB7</text>
<text x="48.5" y="217.3">61</text>
<text x="48.5" y="220.8">62</text>
<text x="55.7" y="218.7">PB8</text>
<text x="48.5" y="224.4">29</text>
<text x="48.5" y="227.9">30</text>
<text x="55.7" y="222.2">PB9</text>
<text x="55.7" y="225.8">PB10</text>
<text x="48.5" y="231.4">33</text>
<text x="55.7" y="229.3">PB11</text>
<text x="55.7" y="232.8">PB12</text>
<text x="48.5" y="234.9">34</text>
<text x="48.5" y="238.5">35</text>
<text x="55.7" y="236.4">PB13</text>
<text x="55.7" y="239.9">PB14</text>
<text x="48.5" y="242">36</text>
<text x="55.7" y="243.4">PB15</text>
<text x="199.1" y="263.2">1</text>
<text x="215.2" y="263.2">2</text>
</g>
<g font-size="3.2" fill="#f00">
<text x="48.5" y="97.4">13</text>
<text x="48.5" y="100.9">48</text>
<text x="55.7" y="98.8">VDDA</text>
<text x="48.5" y="104.4">64</text>
<text x="48.5" y="107.9">19</text>
<text x="55.7" y="102.3">VDD</text>
<text x="55.7" y="105.8">VDD</text>
<text x="48.5" y="111.5">32</text>
<text x="55.7" y="109.4">VDD</text>
<text x="55.7" y="112.9">VDD</text>
</g>
</svg>
